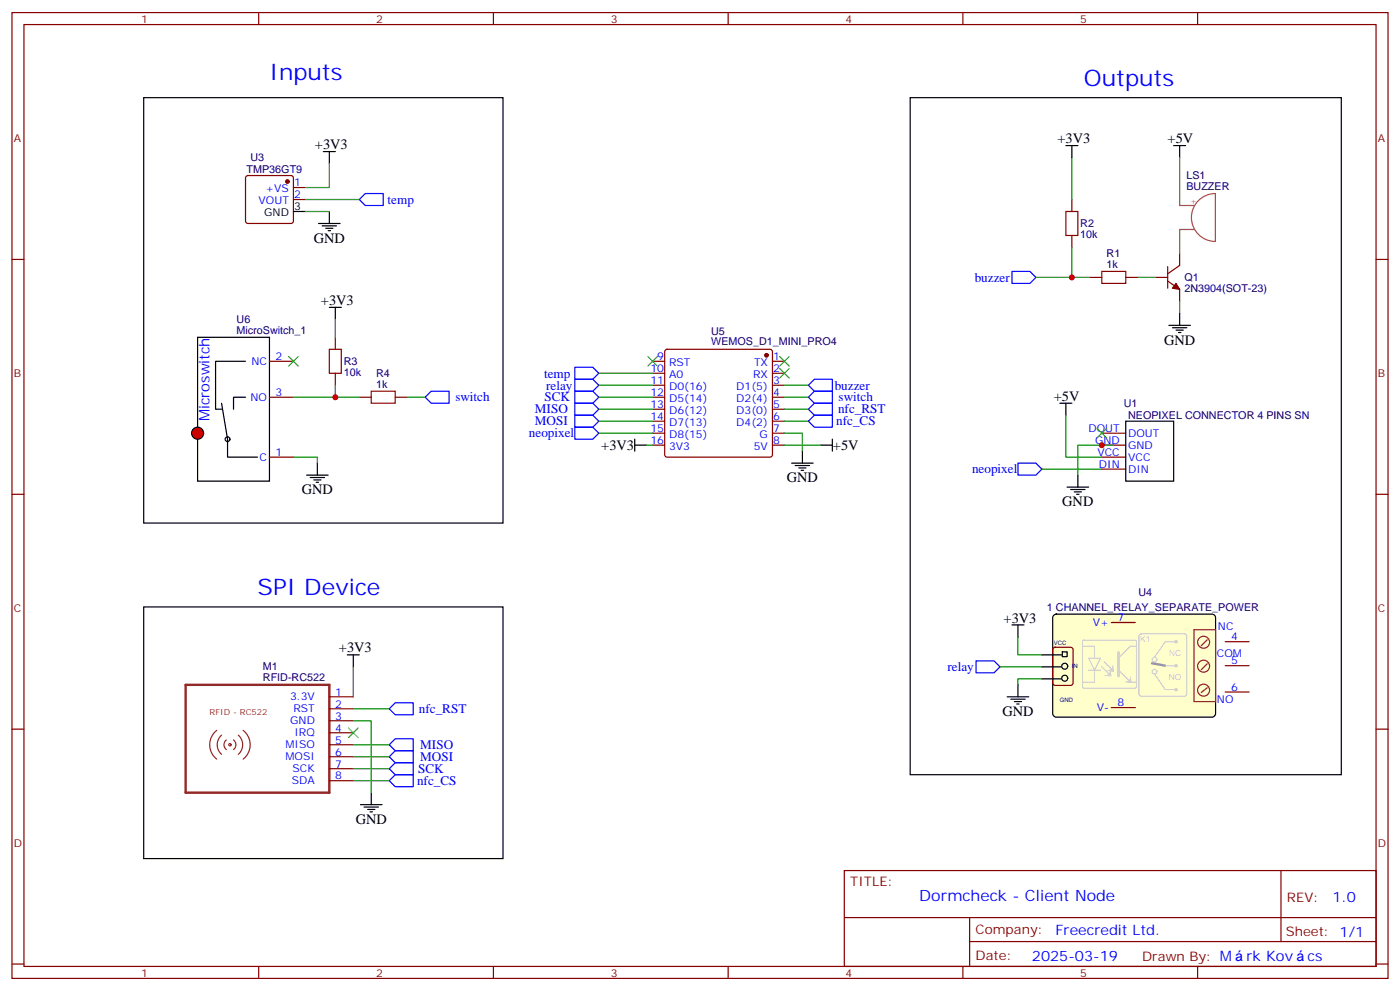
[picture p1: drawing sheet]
<svg xmlns="http://www.w3.org/2000/svg" width="412mm" height="292mm" viewBox="0 0 412 292" stroke-linecap="round" stroke-linejoin="round" font-family="sans-serif">
<g fill="none" stroke="#870000" stroke-width=".35">
<path d="M3.5 3.7h405.4v284.3h-405.4zM7.1 7.2h398.2v277.3h-398.2zM76.2 3.7v3.5M145.3 3.7v3.5M214.5 3.7v3.5M283.6 3.7v3.5M352.8 3.7v3.5M72.6 51.9l.4-.2h12.7l.5 .2 .2 .5v12.7l-.2 .5-.5 .2h-12.7l-.5-.2-.2-.5v-12.7zM86.4 55.2h3.6M86.4 58.7h3.6M3.5 76.4h3.6M405.3 76.4h3.6"/>
<path d="M324.6 138.1h7M324.6 131.1h7M324.6 127.5h7M324.6 134.6h7M3.5 145.5h3.6M405.3 145.5h3.6M3.5 214.7h3.6M97 219.3h7.1M97 215.7h7.1M97 208.7h7.1M97 205.1h7.1M97 212.2h7.1"/>
<path d="M405.3 214.7h3.6M97 229.8h7.1M97 226.3h7.1M97 222.8h7.1M248.7 256.3h156.6v28.2h-156.6zM377.3 256.3v20.9M248.7 270.1h156.5M285.6 277.2h119.6M285.6 270.1v14.2M3.5 283.8h3.6M76.2 284.5v3.5M145.3 284.5v3.5"/>
<path d="M214.5 284.5v3.5M283.6 284.5v3.5M352.8 284.5v3.5M405.3 283.8h3.6"/>
</g>
<path d="M54.7 201.6h42.3v31.8h-42.3z" fill="none" stroke="#8c2424" stroke-width=".71"/>
<g fill="none" stroke="#8c2424" stroke-width=".35">
<path d="M63.9 215a5.3 5.3 0 0 0 0 8.5M65.3 216.4a3.7 3.7 0 0 0 0 5.7M66.7 217.8a1.76 1.76 0 0 0 0 2.9M68.8 217.8a1.76 1.76 0 0 1 0 2.9M70.2 216.4a3.7 3.7 0 0 1 0 5.7M71.6 215a5.3 5.3 0 0 1 0 8.5"/>
<circle cx="67.7" cy="219.3" r=".35"/>
</g>
<path d="M86.4 62.3h3.6M331.6 124h14.1v17.6h-14.1z" fill="none" stroke="#000" stroke-width=".35"/>
<path d="M352.7 59.4a7 7 0 0 1 5.3-2.4v14.1a7.1 7.1 0 0 1-6.4-4.1 7.1 7.1 0 0 1 1.1-7.6zM347.5 60.5h4.3M347.5 67.6h4.3" fill="none" stroke="#a64a4a" stroke-width=".35"/>
<circle cx="84.7" cy="53.4" r=".53" fill="#870000" stroke="#870000" stroke-width=".35"/>
<path d="M310.3 181.2l.8-.4h45.9l.6 .2 .5 .9v28.2l-.3 .6-.8 .4h-45.9l-.6-.2-.4-.8v-28.2z" fill="#ffc" stroke="#000" stroke-width=".35"/>
<g fill="none" stroke="#8c2424" stroke-width=".35">
<path d="M355.6 188.4l-1.8 1.7M355.6 195.4l-1.8 1.8M358.1 185.4h-6.4v21.2h6.4M358.1 185.5v21.2M355.6 202.5l-1.8 1.4"/>
<circle cx="354.5" cy="189.1" r="1.76"/>
<circle cx="354.5" cy="196.1" r="1.76"/>
<circle cx="354.5" cy="203.2" r="1.76"/>
</g>
<path d="M310.3 190.8l.5-.2h4.6l.6 .4 .1 10.1-.5 .6-4.8 .1-.6-.5-.1-10z" fill="none" stroke="#870000" stroke-width=".35"/>
<g fill="none" stroke="#000" stroke-width=".35">
<path d="M306.9 192.8h6M306.9 196.3h5.7M306.9 199.8h5.7M312.9 191.9h1.4v1.4h-1.4z"/>
<circle cx="313.6" cy="196.1" r=".88"/>
<circle cx="313.6" cy="199.7" r=".88"/>
</g>
<g fill="none" stroke="#ccc" stroke-width=".35">
<path d="M335.7 186.8l.5-.2h12.7l.5 .2 .2 .5v17l-.2 .5-.5 .2h-12.7l-.5-.3-.2-.4v-17zM340.1 198.4l3.2 4.6h2.8M343.3 196h2.8M346.1 188.9h-2.8l-3.2 4.6"/>
<circle cx="340.1" cy="194.2" r=".71"/>
<circle cx="340.1" cy="197.7" r=".71"/>
<circle cx="346.4" cy="188.9" r=".35"/>
<circle cx="346.4" cy="196" r=".35"/>
<circle cx="346.4" cy="203" r=".35"/>
</g>
<path d="M339.4 195.3l3.9 .7" fill="none" stroke="#999" stroke-width=".71"/>
<g fill="#ccc">
<path d="M331.1 200.8l1.5-.5 .5-1.5 .3 2.3z"/>
<path d="M325.9 197.5l1.5-.5 .5-1.5 .2 2.3z"/>
<path d="M327.2 196.9l.2 2.3-2.2-.3 1.5-.5z"/>
</g>
<path d="M318.9 190.2h3.5v3.6M318.9 188.7l.3-.2h15.4l.2 .3-.1 13.6-.3 .2-15.3-.1-.2-.3zM320.7 193.8h3.5l-1.8 3.5zM320.7 197.3h3.5M322.4 197.3v3.5h-3.5M324.5 196.2l2.2 2.2M325.2 194.8l2.2 2.2M334.8 190.2h-1.8l-3.5 3.6v3.5l3.5 3.5h1.8" fill="none" stroke="#ccc" stroke-width=".35"/>
<path d="M329.5 192v7.1" fill="none" stroke="#ccc" stroke-width=".71"/>
<g fill="none" stroke="#870000" stroke-width=".35">
<path d="M79.4 106.4h7M79.4 116.9h7M192.3 106.4h3.5M192.3 109.9h3.5M192.3 113.4h3.5M192.3 116.9h3.5M196 103l.5-.2h30.3l.5 .2 .2 .5v30.4l-.2 .5-.5 .2h-30.3l-.5-.2-.2-.5v-30.4zM227.5 106.4h3.6M227.5 109.9h3.6M227.5 113.4h3.6M227.5 116.9h3.6M79.4 134.6h7"/>
<path d="M192.3 120.5h3.5M192.3 124h3.5M192.3 127.5h3.5M192.3 131.1h3.5M227.5 120.5h3.6M227.5 124h3.6M227.5 127.5h3.6M227.5 131.1h3.6M327.4 183.3h7M360.9 188.9h7M360.9 196h7M327.4 208.3h7"/>
<path d="M360.9 203.7h7"/>
</g>
<circle cx="225.8" cy="104.6" r=".53" fill="#870000" stroke="#870000" stroke-width=".35"/>
<path d="M58.2 99.3h21.2v42.3h-21.2z" fill="none" stroke="#000" stroke-width=".35"/>
<circle cx="58.2" cy="127.5" r="1.76" fill="#f00" stroke="#000" stroke-width=".35"/>
<g fill="none" stroke="#000" stroke-width=".35">
<path d="M42.3 28.8h105.9v125.2h-105.9zM268.1 28.8h127v199.3h-127zM95.2 44.6h3.6M97 44.6v3.6M314 42.9h3.5M315.7 42.9v3.5M345.7 42.9h3.5M347.5 42.9v3.5M93.8 65.8h6.4M94.9 66.5h4.2M96 67.2h2.1M96.7 67.9h.7"/>
<path d="M97 62.3v3.5M97 90.5h3.5M98.8 90.5v3.5M344.3 95.8h6.4M345.4 96.5h4.2M346.4 97.2h2.1M347.1 97.9h.7M347.5 92.3v3.5M65.3 118.7l1.7 10.6v5.3h8.8M72.3 106.4h-8.8v14.1h1.8M72.3 116.9h-3.5v3.6M312.2 118.7h3.5"/>
<path d="M314 118.7v3.5M90.3 139.9h6.4M93.5 136.3v3.6M187 131.1h3.5M187 129.3v3.5M233.2 136.3h6.3M234.2 137.1h4.3M235.3 137.8h2.1M236 138.5h.7M236.4 132.8v3.5M241.7 131.1h3.5M245.2 129.3v3.5"/>
<path d="M317.5 139.9v3.5M91.4 140.6h4.2M92.4 141.3h2.1M93.1 142h.7M314.3 143.4h6.4M315.4 144.1h4.2M316.4 144.8h2.2M317.1 145.5h.8M42.3 178.7h105.9v74.1h-105.9zM102.3 192.8h3.5M104.1 192.8v3.5M298.1 184h3.5"/>
<path d="M299.9 184v3.5M296.7 205.1h6.3M297.7 205.8h4.3M298.8 206.6h2.1M299.5 207.3h.7M299.9 201.6v3.5M106.2 236.9h6.3M107.2 237.6h4.3M108.3 238.3h2.1M109 239h.7M109.4 233.4v3.5"/>
<circle cx="67" cy="129.3" r=".71"/>
</g>
<path d="M314 62.3h3.5v7h-3.5zM324.6 79.9h7v3.5h-7zM97 102.8h3.5v7.1h-3.5zM109.4 115.2h7v3.5h-7z" fill="none" stroke="#a10000" stroke-width=".35"/>
<path d="M315.7 58.7v3.6M315.7 69.3v3.5M344 78.5v6.3M347.5 74.6v3.5l-3.5 2.5M98.8 99.3v3.5M321 81.7h3.6M331.6 81.7h3.5M340.4 81.7h3.6M344 82.7l3.5 2.5v3.5M98.8 109.9v3.5M105.8 116.9h3.6M116.4 116.9h3.5" fill="none" stroke="#870000" stroke-width=".35"/>
<path d="M346.4 83.4l1.1 1.8-2.1-.4z" fill="#870000" stroke="#870000" stroke-width=".35"/>
<path d="M85 105l2.8 2.8M87.8 105l-2.8 2.8M190.9 105l2.8 2.8M193.7 105l-2.8 2.8M229.7 105l2.8 2.8M229.7 108.5l2.8 2.8M232.5 105l-2.8 2.8M232.5 108.5l-2.8 2.8M323.1 126.1l2.9 2.8M326 126.1l-2.9 2.8M102.7 214.3l2.8 2.8M105.5 214.3l-2.8 2.8" fill="none" stroke="#3c3" stroke-width=".35"/>
<g fill="none" stroke="#008700" stroke-width=".35">
<path d="M90 58.7h15.8M97 48.2v7h-7M315.7 46.4v12.3M347.5 46.4v14.1M90 62.3h7M315.7 72.8v8.9h5.3M347.5 67.6v7M98.8 94v5.3M305.2 81.7h10.5M335.1 81.7h5.3M347.5 88.7v3.6M86.4 116.9h19.4"/>
<path d="M98.8 113.4v3.5M119.9 116.9h5.3M176.4 116.9h15.9M176.4 113.4h15.9M176.4 109.9h15.9M231.1 116.9h7M231.1 113.4h7M86.4 134.6h7.1v1.7M176.4 124h15.9M176.4 127.5h15.9M176.4 120.5h15.9M190.5 131.1h1.8"/>
<path d="M231.1 127.5h5.3v5.3M231.1 131.1h10.6M231.1 124h7M231.1 120.5h7M306.9 138.1h17.7M314 122.2v12.4h10.6M328.1 131.1h-10.6v8.8M104.1 196.3v8.8M294.6 196.3h12.3M299.9 187.5v5.3h7M306.9 199.8h-7v1.8M104.1 212.2h5.3v21.2"/>
<path d="M104.1 208.7h10.6M104.1 219.3h10.6M104.1 222.8h10.6M104.1 226.3h10.6M104.1 229.8h10.6"/>
</g>
<g fill="none" stroke="#00f" stroke-width=".35">
<path d="M107.6 57h5.3v3.5h-5.3l-1.8-1.8zM298.1 79.9h5.3l1.8 1.8-1.8 1.7h-5.3zM127 115.2h5.3v3.5h-5.3l-1.8-1.8zM169.3 108.1h5.3l1.8 1.8-1.8 1.8h-5.3zM169.3 118.7h5.3l1.8 1.8-1.8 1.7h-5.3zM169.3 115.2h5.3l1.8 1.7-1.8 1.8h-5.3zM169.3 111.7h5.3l1.8 1.7-1.8 1.8h-5.3zM239.9 111.7h5.3v3.5h-5.3l-1.8-1.8zM239.9 118.7h5.3v3.5h-5.3l-1.8-1.7zM239.9 115.2h5.3v3.5h-5.3l-1.8-1.8zM169.3 125.8h5.3l1.8 1.7-1.8 1.8h-5.3zM169.3 122.2h5.3l1.8 1.8-1.8 1.8h-5.3z"/>
<path d="M239.9 122.2h5.3v3.6h-5.3l-1.8-1.8zM299.9 136.3h5.3l1.7 1.8-1.7 1.8h-5.3zM287.5 194.6h5.3l1.8 1.7-1.8 1.8h-5.3zM114.7 219.3l1.7-1.8h5.3v3.5h-5.3zM116.4 206.9h5.3v3.5h-5.3l-1.7-1.7zM116.4 228.1h5.3v3.5h-5.3l-1.7-1.8zM116.4 221h5.3v3.5h-5.3l-1.7-1.7zM116.4 224.5h5.3v3.6h-5.3l-1.7-1.8z"/>
</g>
<g fill="#c00">
<circle cx="98.8" cy="116.9" r=".88"/>
<circle cx="324.6" cy="131.1" r=".88"/>
<circle cx="315.7" cy="81.7" r=".88"/>
</g>
<g font-size="6.7" fill="#00f">
<text x="79.4" y="23.5">Inputs</text>
<text x="319.3" y="25.2">Outputs</text>
<text x="75.8" y="175.2">SPI Device</text>
</g>
<text font-size="4.6" fill="#00f" x="270.8" y="265.3">Dormcheck - Client Node</text>
<g font-size="4.2">
<text x="92.8" y="43.9">+3V3</text>
<text x="311.5" y="42.2">+3V3</text>
<text x="344" y="42.2">+5V</text>
<text x="92.4" y="71.4">GND</text>
<text x="94.5" y="89.8">+3V3</text>
<text x="342.9" y="101.4">GND</text>
<text x="310.4" y="118">+5V</text>
<text x="177.1" y="132.5">+3V3</text>
<text x="245.4" y="132.5">+5V</text>
<text x="231.8" y="142">GND</text>
<text x="88.9" y="145.5">GND</text>
<text x="312.9" y="149">GND</text>
<text x="295.6" y="183.3">+3V3</text>
<text x="99.8" y="192.1">+3V3</text>
<text x="295.3" y="210.8">GND</text>
<text x="104.8" y="242.5">GND</text>
</g>
<g font-size="4.2" fill="#00f">
<text x="61.7" y="124" transform="rotate(-90 61.7 124)">Microswitch</text>
<text x="392.5" y="265.6">1.0</text>
<text x="310.9" y="275.1">Freecredit Ltd.</text>
<text x="304" y="282.9">2025-03-19</text>
<text x="367.1" y="282.8">rk Kov</text>
<text x="385.2" y="282.8">cs</text>
</g>
<g font-size="3.9" fill="#00f">
<text x="114.2" y="60">temp</text>
<text x="287.1" y="82.9">buzzer</text>
<text x="160.3" y="111.2">temp</text>
<text x="134.1" y="118.2">switch</text>
<text x="160.4" y="118.2">SCK</text>
<text x="160.9" y="114.7">relay</text>
<text x="245.9" y="114.7">buzzer</text>
<text x="247" y="118.2">switch</text>
<text x="157.6" y="121.7">MISO</text>
<text x="157.6" y="125.2">MOSI</text>
<text x="246.3" y="125.2">nfc_CS</text>
<text x="246.9" y="121.7">nfc_RST</text>
<text x="155.8" y="128.8">neopixel</text>
<text x="286.3" y="139.3">neopixel</text>
<text x="279.1" y="197.6">relay</text>
<text x="123.4" y="209.9">nfc_RST</text>
<text x="123.8" y="220.5">MISO</text>
<text x="123.2" y="227.5">SCK</text>
<text x="123.8" y="224">MOSI</text>
<text x="122.8" y="231.1">nfc_CS</text>
</g>
<g font-size="3.9" fill="#800">
<text x="250.5" y="260.9">TITLE:</text>
<text x="379.1" y="265.6">REV:</text>
<text x="287.4" y="275.1">Company:</text>
<text x="378.7" y="275.7">Sheet: 1/1</text>
<text x="287.4" y="282.8">Date:</text>
<text x="336.4" y="282.8">Drawn By: M</text>
</g>
<g font-size="3.2" fill="#800">
<text x="41.6" y="6.7">1</text>
<text x="110.8" y="6.7">2</text>
<text x="179.9" y="6.7">3</text>
<text x="249.1" y="6.7">4</text>
<text x="318.2" y="6.7">5</text>
<text x="4.1" y="41.8">A</text>
<text x="405.9" y="41.8">A</text>
<text x="4.1" y="110.9">B</text>
<text x="405.9" y="110.9">B</text>
<text x="4.1" y="180.1">C</text>
<text x="405.9" y="180.1">C</text>
<text x="4.1" y="249.2">D</text>
<text x="405.9" y="249.2">D</text>
<text x="41.6" y="287.5">1</text>
<text x="110.8" y="287.5">2</text>
<text x="179.9" y="287.5">3</text>
<text x="249.1" y="287.5">4</text>
<text x="318.2" y="287.5">5</text>
</g>
<g font-size="3.2" fill="#000080">
<text x="73.7" y="47.5">U3</text>
<text x="72.6" y="51.1">TMP36GT9</text>
<text x="349.5" y="52.8">LS1</text>
<text x="349.5" y="55.9">BUZZER</text>
<text x="318.2" y="70.1">10k</text>
<text x="318.2" y="67">R2</text>
<text x="326" y="75.6">R1</text>
<text x="326" y="78.8">1k</text>
<text x="348.9" y="82.8">Q1</text>
<text x="348.9" y="86">2N3904(SOT-23)</text>
<text x="69.7" y="95.1">U6</text>
<text x="69.7" y="98.2">MicroSwitch_1</text>
<text x="209.5" y="101.7">WEMOS_D1_MINI_PRO4</text>
<text x="209.5" y="98.6">U5</text>
<text x="101.2" y="107.5">R3</text>
<text x="101.2" y="110.7">10k</text>
<text x="110.8" y="110.9">R4</text>
<text x="110.8" y="114.1">1k</text>
<text x="331" y="119.7">U1</text>
<text x="332.3" y="123.4">NEOPIXEL CONNECTOR 4 PINS SN</text>
<text x="308.4" y="179.9">1 CHANNEL_RELAY_SEPARATE_POWER</text>
<text x="335.3" y="175.3">U4</text>
<text x="77.4" y="197.2">M1</text>
<text x="77.4" y="200.4">RFID-RC522</text>
</g>
<g font-size="3.2" fill="#00f">
<text x="78.2" y="56.6">+VS</text>
<text x="86.6" y="54.9">1</text>
<text x="86.6" y="58.4">2</text>
<text x="76.2" y="60.1">VOUT</text>
<text x="74.1" y="107.4">NC</text>
<text x="81.1" y="106">2</text>
<text x="193.6" y="106">9</text>
<text x="197.1" y="107.8">RST</text>
<text x="222.1" y="107.8">TX</text>
<text x="227.7" y="106">1</text>
<text x="191.6" y="109.5">10</text>
<text x="191.6" y="113.1">11</text>
<text x="197.1" y="111.3">A0</text>
<text x="221.9" y="111.3">RX</text>
<text x="227.7" y="109.5">2</text>
<text x="227.7" y="113.1">3</text>
<text x="73.8" y="118">NO</text>
<text x="81.1" y="116.6">3</text>
<text x="191.6" y="116.6">12</text>
<text x="197.1" y="114.8">D0(16)</text>
<text x="197.1" y="118.4">D5(14)</text>
<text x="216.9" y="114.8">D1(5)</text>
<text x="216.9" y="118.4">D2(4)</text>
<text x="227.7" y="116.6">4</text>
<text x="191.6" y="120.1">13</text>
<text x="191.6" y="123.6">14</text>
<text x="197.1" y="121.9">D6(12)</text>
<text x="197.1" y="125.4">D7(13)</text>
<text x="216.9" y="121.9">D3(0)</text>
<text x="216.9" y="125.4">D4(2)</text>
<text x="227.7" y="120.1">5</text>
<text x="227.7" y="123.6">6</text>
<text x="191.6" y="127.2">15</text>
<text x="191.6" y="130.7">16</text>
<text x="197.1" y="128.9">D8(15)</text>
<text x="223.8" y="128.9">G</text>
<text x="227.7" y="127.2">7</text>
<text x="227.7" y="130.7">8</text>
<text x="320.6" y="127.2">DOUT</text>
<text x="322.6" y="130.7">GND</text>
<text x="332.3" y="128.6">DOUT</text>
<text x="76.5" y="135.6">C</text>
<text x="81.1" y="134.2">1</text>
<text x="197.1" y="132.5">3V3</text>
<text x="222.1" y="132.5">5V</text>
<text x="323.2" y="134.2">VCC</text>
<text x="323.7" y="137.8">DIN</text>
<text x="332.3" y="132.1">GND</text>
<text x="332.3" y="135.6">VCC</text>
<text x="332.3" y="139.2">DIN</text>
<text x="321.9" y="184.3">V+</text>
<text x="329.1" y="182.9">7</text>
<text x="358.8" y="185.4">NC</text>
<text x="362.7" y="188.6">4</text>
<text x="358.4" y="193.5">COM</text>
<text x="362.7" y="195.6">5</text>
<text x="362.7" y="203.4">6</text>
<text x="85.4" y="206.2">3.3V</text>
<text x="86.4" y="209.7">RST</text>
<text x="98.8" y="208.3">2</text>
<text x="98.8" y="204.8">1</text>
<text x="323.1" y="209.4">V-</text>
<text x="329.1" y="208">8</text>
<text x="358.5" y="206.9">NO</text>
<text x="85.5" y="213.3">GND</text>
<text x="98.8" y="215.4">4</text>
<text x="98.8" y="211.8">3</text>
<text x="84.1" y="220.3">MISO</text>
<text x="86.7" y="216.8">IRQ</text>
<text x="98.8" y="218.9">5</text>
<text x="84.1" y="223.8">MOSI</text>
<text x="86.2" y="227.4">SCK</text>
<text x="98.8" y="226">7</text>
<text x="98.8" y="222.4">6</text>
<text x="86" y="230.9">SDA</text>
<text x="98.8" y="229.5">8</text>
</g>
<g font-size="3.2">
<text x="77.8" y="63.7">GND</text>
<text x="86.6" y="61.9">3</text>
</g>
<text font-size="2.5" fill="#a54b4b" x="350.6" y="60">+</text>
<g font-size="2.5" fill="#ccc">
<text x="335.9" y="189">K1</text>
<text x="344.4" y="193.2">NC</text>
<text x="344.3" y="200.2">NO</text>
</g>
<text font-size="2.5" fill="#8d2323" x="61.7" y="210.5">RFID - RC522</text>
<g font-size="1.8" fill="#000080">
<text x="310.4" y="189.9">VCC</text>
<text x="315.7" y="196.7">IN</text>
<text x="312.2" y="206.6">GND</text>
</g>
</svg>
